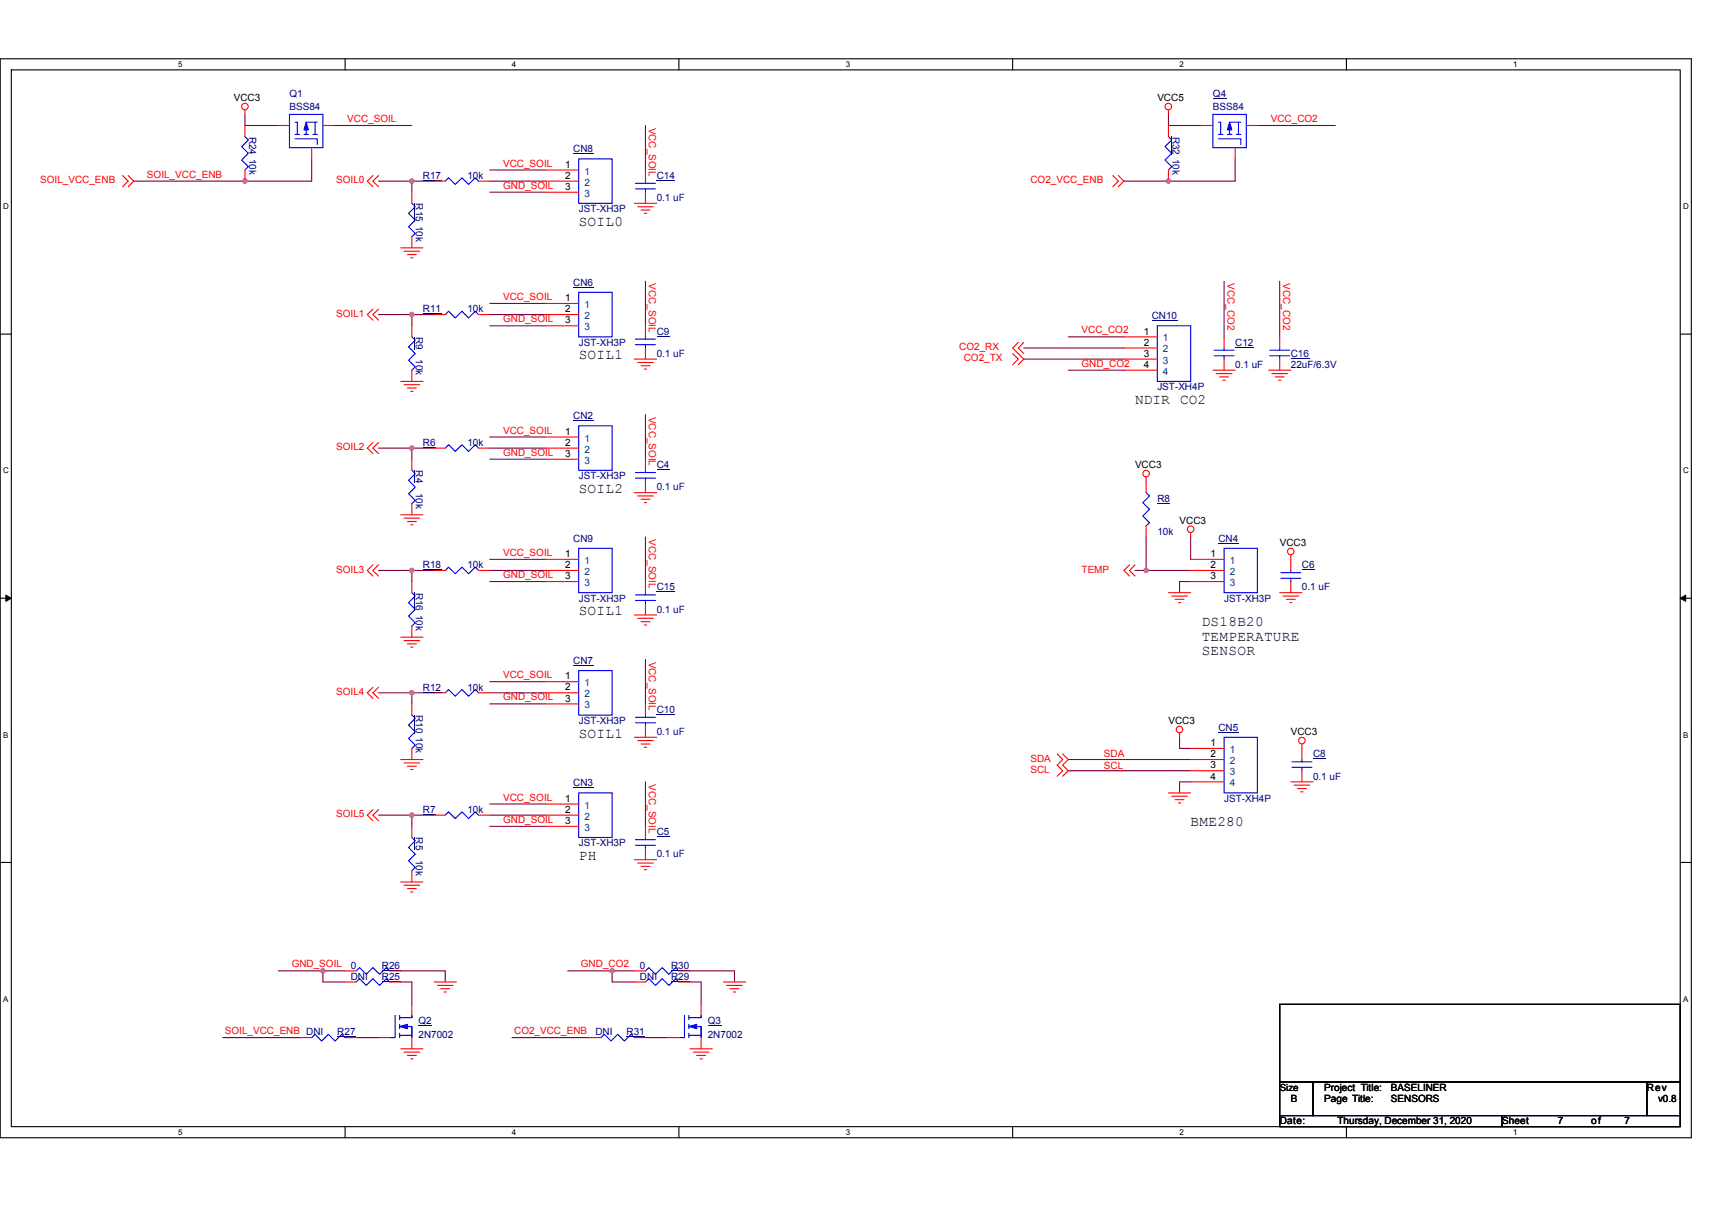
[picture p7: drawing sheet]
<svg xmlns="http://www.w3.org/2000/svg" width="297mm" height="210mm" viewBox="0 0 297 210" stroke-linecap="round" stroke-linejoin="round" font-family="sans-serif">
<path d="M0 10.2h293.5v187.2h-293.5zM2 12.1h289.5v183.4h-289.5z" fill="none" stroke="#000" stroke-width=".19"/>
<g fill="#fff">
<path d="M30.9 10.4h.8v1.6h-.8z"/>
<path d="M30.9 195.7h.8v1.6h-.8z"/>
</g>
<path d="M59.9 10.2v1.9M59.9 195.5v1.9" fill="none" stroke="#000" stroke-width=".19"/>
<g fill="#fff">
<path d="M88.8 10.4h.8v1.6h-.8z"/>
<path d="M88.8 195.7h.8v1.6h-.8z"/>
</g>
<path d="M117.8 10.2v1.9M117.8 195.5v1.9" fill="none" stroke="#000" stroke-width=".19"/>
<g fill="#fff">
<path d="M146.7 10.4h.8v1.6h-.8z"/>
<path d="M146.7 195.7h.8v1.6h-.8z"/>
</g>
<path d="M175.7 10.2v1.9M175.7 195.5v1.9" fill="none" stroke="#000" stroke-width=".19"/>
<g fill="#fff">
<path d="M204.7 10.4h.7v1.6h-.7z"/>
<path d="M204.7 195.7h.7v1.6h-.7z"/>
</g>
<path d="M233.6 10.2v1.9M233.6 195.5v1.9" fill="none" stroke="#000" stroke-width=".19"/>
<g fill="#fff">
<path d="M262.6 10.4h.7v1.6h-.7z"/>
<path d="M262.6 195.7h.7v1.6h-.7z"/>
<path d="M.5 35.1h1v1.5h-1z"/>
<path d="M292 35.1h1v1.5h-1z"/>
<path d="M.5 80.9h1v1.5h-1z"/>
<path d="M292 80.9h1v1.5h-1z"/>
</g>
<path d="M0 58h2M291.5 58h2" fill="none" stroke="#000" stroke-width=".19"/>
<g fill="#fff">
<path d="M.5 126.7h.9v1.6h-.9z"/>
<path d="M292 126.7h.9v1.6h-.9z"/>
</g>
<path d="M0 103.8h2M291.5 103.8h2" fill="none" stroke="#000" stroke-width=".19"/>
<path d="M1 103.3l1 .5-1 .6zM291.5 103.8l1-.5v1.1z" fill="#000" stroke="#000" stroke-width=".17"/>
<g fill="#fff">
<path d="M.5 172.6h.9v1.5h-.9z"/>
<path d="M292 172.6h.9v1.5h-.9z"/>
</g>
<path d="M0 149.7h2M291.5 149.7h2M222 174.3h69.5v13.5h-69.5zM222 187.8h5.8v5.8h-5.8zM222 193.6h38.6v1.9h-38.6zM227.8 187.8h57.9v5.8h-57.9zM260.6 193.6h30.9v1.9h-30.9zM285.7 187.8h5.8v5.8h-5.8z" fill="none" stroke="#000" stroke-width=".19"/>
<g fill="none" stroke="#800040" stroke-width=".19">
<path d="M42.5 19.9v1.9h5.8M202.7 19.9v1.9h5.8M54.1 27.6v3.8h-30.9M58 21.8h13.5M65.7 31.4h5.8M71.5 31.4h3.8M71.5 31.4v2M85 31.4h9.6M85 33.4h9.6M85 29.5h9.6M112 21.8v7.7M214.3 27.6v3.8h-19.3"/>
<path d="M218.2 21.8h13.5M65.7 54.6h5.8M71.5 54.6h3.8M71.5 54.6v1.9M85 54.6h9.6M85 56.5h9.6M85 52.7h9.6M112 48.8v7.7M185.4 58.5h9.6M212.4 48.8v9.7M222 48.8v9.7M65.7 77.8h5.8"/>
<path d="M71.5 77.8h3.8M71.5 77.8v1.9M85 77.8h9.6M85 75.8h9.6M85 79.7h9.6M112 72v7.7M177.6 62.3h17.4M177.6 60.4h17.4M185.4 64.2h9.6M65.7 99h5.8M71.5 99h3.8M71.5 99v1.9"/>
<path d="M85 99h9.6M85 97.1h9.6M112 93.2v7.7M196.9 99h2M198.9 93.2v5.8M198.9 99h7.7M206.6 93.2v3.9M85 100.9h9.6M85 118.3h9.6M112 114.4v7.8M206.6 100.9h-1.9v1.9M65.7 120.2h5.8"/>
<path d="M71.5 120.2h3.8M71.5 120.2v2M85 120.2h9.6M85 139.5h9.6M85 122.2h9.6M112 135.7v7.7M185.4 131.8h21.2M185.4 133.8h21.2M204.7 128v1.9h1.9M206.6 135.7h-1.9v1.9M65.7 141.5h5.8M71.5 141.5h3.8"/>
<path d="M71.5 141.5v1.9M85 141.5h9.6M85 143.4h9.6M48.3 168.5h7.7M56 168.5v1.9h3.9M56 168.5h3.9M69.5 170.4h2v3.9M69.5 168.5h7.8v1.9M98.5 168.5h7.7M106.2 168.5v1.9h3.9M106.2 168.5h3.9M119.7 170.4h1.9v3.9"/>
<path d="M119.7 168.5h7.7v1.9M38.6 180.1h13.6M61.8 180.1h3.9M88.8 180.1h13.5M112 180.1h3.9"/>
</g>
<g fill="#f0f" stroke="#f0f" stroke-width=".19">
<circle cx="42.5" cy="31.4" r=".38"/>
<circle cx="71.4" cy="31.4" r=".38"/>
<circle cx="71.4" cy="77.8" r=".38"/>
<circle cx="71.4" cy="141.5" r=".38"/>
<circle cx="202.7" cy="31.4" r=".38"/>
<circle cx="198.9" cy="99" r=".38"/>
<circle cx="56" cy="168.5" r=".38"/>
<circle cx="106.2" cy="168.5" r=".38"/>
<circle cx="71.4" cy="99" r=".38"/>
<circle cx="71.4" cy="120.2" r=".38"/>
<circle cx="71.4" cy="54.6" r=".38"/>
</g>
<g fill="none" stroke="#f00" stroke-width=".19">
<path d="M42.5 19.1v.8M202.7 19.1v.8M21.3 30.5l.9 .9-.9 1M22.2 30.5l1 .9-1 1M42.5 21.8v1.9M42.5 29.5v1.9M48.3 21.8h1.9M54.1 25.6v2M56 21.8h2M64.7 30.5l-1 .9 1 1M65.7 30.5l-1 .9 1 1M71.5 33.4v1.9"/>
<path d="M75.3 31.4h2M83 31.4h2M94.6 29.5h5.8M94.6 31.4h5.8M94.6 33.4h5.8M110.1 35.3h3.8M110.7 35.9h2.6M111.2 36.4h1.6M111.8 37h.4M112 29.5v1.9M112 33.4v1.9M193.1 30.5l.9 .9-.9 1"/>
<path d="M194 30.5l1 .9-1 1M202.7 21.8v1.9M202.7 29.5v1.9M208.5 21.8h2M214.3 25.6v2M216.2 21.8h2M64.7 53.6l-1 1 1 1M65.7 53.6l-1 1 1 1M69.5 43h3.9M70.1 43.6h2.7M70.7 44.2h1.5M71.3 44.7h.3"/>
<path d="M71.5 56.5v2M71.5 41.1v1.9M75.3 54.6h2M83 54.6h2M94.6 52.7h5.8M94.6 54.6h5.8M94.6 56.5h5.8M112 56.5v2M176.7 59.4l-1 1 1.9 1.9-.9 1M177.6 59.4l-.9 1 .9 1M195 58.5h5.8M212.4 58.5v1.9"/>
<path d="M222 58.5v1.9M64.7 76.8l-1 1 1 .9M65.7 76.8l-1 1 1 .9M69.5 66.2h3.9M70.1 66.8h2.7M70.7 67.3h1.5M71.3 67.9h.3M71.5 64.2v2M71.5 79.7v1.9M75.3 77.8h2M83 77.8h2M94.6 75.8h5.8"/>
<path d="M94.6 77.8h5.8M94.6 79.7h5.8M110.1 62.3h3.8M110.7 62.9h2.6M111.2 63.5h1.6M111.8 64.1h.4M112 79.7v1.9M112 60.4v1.9M175.7 61.4l1 .9-1 1M195 60.4h5.8M195 62.3h5.8M195 64.2h5.8"/>
<path d="M210.5 64.2h3.8M211 64.8h2.7M211.6 65.4h1.5M212.2 66h.4M212.4 62.3v1.9M220.1 64.2h3.9M220.7 64.8h2.7M221.3 65.4h1.5M221.8 66h.4M222 62.3v1.9M64.7 98l-1 1 1 1M65.7 98l-1 1 1 1"/>
<path d="M69.5 89.3h3.9M70.1 89.9h2.7M70.7 90.5h1.5M71.3 91.1h.3M71.5 87.4v1.9M75.3 99h2M83 99h2M94.6 97.1h5.8M94.6 99h5.8M110.1 85.5h3.8M110.7 86.1h2.6M111.2 86.6h1.6"/>
<path d="M111.8 87.2h.4M112 83.5v2M196 98l-1 1 1 1M196.9 98l-.9 1 .9 1M198.9 91.3v1.9M198.9 82.8v2.7M206.6 92.4v.8M206.6 97.1h5.8M206.6 99h5.8M224 96.3v2.7M64.7 119.3l-1 .9 1 1M65.7 119.3l-1 .9 1 1"/>
<path d="M69.5 110.6h3.9M70.1 111.2h2.7M70.7 111.7h1.5M71.3 112.3h.3M71.5 100.9v1.9M71.5 108.6v2M94.6 100.9h5.8M94.6 118.3h5.8M110.1 106.7h3.8M110.7 107.3h2.6M111.2 107.9h1.6M111.8 108.5h.4"/>
<path d="M112 100.9v1.9M112 104.8v1.9M202.7 102.8h3.9M203.3 103.4h2.7M203.9 104h1.5M204.5 104.6h.3M206.6 100.9h5.8M222 102.8h3.9M222.6 103.4h2.7M223.2 104h1.5M223.8 104.6h.4M224 100.9v1.9"/>
<path d="M69.5 131.8h3.9M70.1 132.4h2.7M70.7 133h1.5M71.3 133.5h.3M71.5 122.2v1.9M71.5 129.9v1.9M75.3 120.2h2M83 120.2h2M94.6 120.2h5.8M94.6 122.2h5.8M94.6 139.5h5.8M110.1 128h3.8"/>
<path d="M110.7 128.5h2.6M111.2 129.1h1.6M111.8 129.7h.4M112 122.2v1.9M112 126v2M183.4 130.9l1 .9-1 1 1 1-1 .9M184.4 130.9l1 .9-1 1 1 1-1 .9M202.7 137.6h3.9M203.3 138.2h2.7M203.9 138.8h1.5M204.5 139.3h.3M204.7 127.2v.8"/>
<path d="M206.6 129.9h5.8M206.6 131.8h5.8M206.6 133.8h5.8M206.6 135.7h5.8M224 135.7h3.8M224.5 136.2h2.7M225.1 136.8h1.6M225.7 137.4h.4M225.9 129.1v2.7M225.9 133.8v1.9M64.7 140.5l-1 1 1 .9M65.7 140.5l-1 1 1 .9"/>
<path d="M69.5 153.1h3.9M70.1 153.6h2.7M70.7 154.2h1.5M71.3 154.8h.3M71.5 143.4v1.9M71.5 151.1v2M75.3 141.5h2M83 141.5h2M94.6 141.5h5.8M94.6 143.4h5.8M110.1 149.2h3.8M110.7 149.8h2.6"/>
<path d="M111.2 150.3h1.6M111.8 150.9h.4M112 143.4v1.9M112 147.3v1.9M59.9 168.5h1.9M59.9 170.4h1.9M67.6 168.5h1.9M67.6 170.4h1.9M71.5 174.3v1.9M75.3 170.4h3.9M75.9 171h2.7M76.5 171.6h1.5"/>
<path d="M77.1 172.1h.3M110.1 170.4h1.9M110.1 168.5h1.9M117.8 170.4h1.9M117.8 168.5h1.9M121.6 174.3v1.9M125.5 170.4h3.9M126.1 171h2.7M126.7 171.6h1.5M127.3 172.1h.3M52.2 180.1h1.9M59.9 180.1h1.9"/>
<path d="M65.7 180.1h1.9M69.5 182h3.9M70.1 182.6h2.7M70.7 183.2h1.5M71.3 183.7h.3M71.5 180.1v1.9M102.3 180.1h2M110.1 180.1h1.9M115.9 180.1h1.9M119.7 182h3.9M120.3 182.6h2.7M120.9 183.2h1.5"/>
<path d="M121.5 183.7h.4M121.6 180.1v1.9"/>
<circle cx="42.5" cy="18.5" r=".57"/>
<circle cx="202.7" cy="18.5" r=".57"/>
<circle cx="198.9" cy="82.2" r=".57"/>
<circle cx="206.6" cy="91.8" r=".57"/>
<circle cx="223.9" cy="95.7" r=".57"/>
<circle cx="204.6" cy="126.6" r=".57"/>
<circle cx="225.9" cy="128.5" r=".57"/>
</g>
<g fill="none" stroke="#00f" stroke-width=".19">
<path d="M50.2 19.9h5.8v5.7h-5.8zM210.5 19.9h5.7v5.7h-5.7zM42.5 23.7l.6 .6-1.2 1.1 1.2 1.2-1.2 1.2 1.2 1.1-.6 .6M51.2 24.1h3.9v1M51.2 21.2h.4v2.1M51.2 23.3h.8M52.7 23.3h.8M53.1 21.2h2M53.1 22.2v1.1M54.3 23.3h.8M54.7 21.2v2.1M71.5 35.3l.5 .6-1.1 1.1 1.1 1.2-1.1 1.1 1.1 1.2-.5 .6"/>
<path d="M77.3 31.4l.5-.5 1.2 1.1 1.2-1.1 1.1 1.1 1.2-1.1 .5 .5M100.4 27.6h5.8v7.7h-5.8zM110.3 32.8h3.4M110.3 31.8h3.4M112 31.4v.4M112 32.8v.6M202.7 23.7l.6 .6-1.2 1.1 1.2 1.2-1.2 1.2 1.2 1.1-.6 .6M211.4 21.2h.4v2.1M211.4 24.1h3.9v1M211.4 23.3h.8M213 23.3h.7M213.3 22.2v1.1"/>
<path d="M213.3 21.2h2M214.5 23.3h.8M214.9 21.2v2.1M71.5 58.5l.5 .5-1.1 1.2 1.1 1.2-1.1 1.1 1.1 1.2-.5 .5M77.3 54.6l.5-.6 1.2 1.2 1.2-1.2 1.1 1.2 1.2-1.2 .5 .6M100.4 50.7h5.8v7.8h-5.8zM110.3 59.8h3.4M110.3 58.8h3.4M112 58.5v.3M112 59.8v.6M200.8 56.5h5.8v9.7h-5.8zM77.3 77.8l.5-.6 1.2 1.1 1.2-1.1 1.1 1.1 1.2-1.1 .5 .6"/>
<path d="M100.4 73.9h5.8v7.7h-5.8zM210.6 61.7h3.5M210.6 60.8h3.5M212.4 60.4v.4M212.4 61.7v.6M220.3 61.7h3.5M220.3 60.8h3.5M222 60.4v.4M222 61.7v.6M71.5 81.6l.5 .6-1.1 1.2 1.1 1.1-1.1 1.2 1.1 1.1-.5 .6M77.3 99l.5-.6 1.2 1.2 1.2-1.2 1.1 1.2 1.2-1.2 .5 .6M100.4 95.1h5.8v7.7h-5.8z"/>
<path d="M110.3 83h3.4M110.3 82h3.4M112 81.6v.4M112 83v.5M198.9 85.5l.5 .6-1.1 1.1 1.1 1.2-1.1 1.1 1.1 1.2-.5 .6M212.4 95.1h5.8v7.7h-5.8zM222.2 99.4h3.5M224 99v.4M71.5 102.8l.5 .6-1.1 1.2 1.1 1.1-1.1 1.2 1.1 1.2-.5 .5M100.4 116.4h5.8v7.7h-5.8zM110.3 104.2h3.4M110.3 103.3h3.4"/>
<path d="M112 102.8v.5M112 104.2v.6M222.2 100.4h3.5M224 100.4v.5M71.5 124.1l.5 .6-1.1 1.1 1.1 1.2-1.1 1.1 1.1 1.2-.5 .6M77.3 120.2l.5-.5 1.2 1.1 1.2-1.1 1.1 1.1 1.2-1.1 .5 .5M100.4 137.6h5.8v7.7h-5.8zM110.3 125.4h3.4M110.3 124.5h3.4M112 124.1v.4M112 125.4v.6M212.4 128h5.8v9.6h-5.8z"/>
<path d="M224.2 133.2h3.4M224.2 132.2h3.4M225.9 131.8v.4M225.9 133.2v.6M71.5 145.3l.5 .6-1.1 1.2 1.1 1.1-1.1 1.2 1.1 1.1-.5 .6M77.3 141.5l.5-.6 1.2 1.1 1.2-1.1 1.1 1.1 1.2-1.1 .5 .6M110.3 146.7h3.4M110.3 145.7h3.4M112 145.3v.4M112 146.7v.6M61.8 168.5l.6-.6 1.1 1.2 1.2-1.2 1.2 1.2 1.1-1.2 .6 .6M61.8 170.4l.6-.6 1.1 1.2 1.2-1.2 1.2 1.2 1.1-1.2 .6 .6"/>
<path d="M68.6 176.2v3.9h-1M69.3 176.6h2.2v-.4v.4h-2M69.3 179.3v.8M69.3 179.7h2.2M69.3 177.8v.7M69.3 176.2v.8M69.5 179.7h1.8M70.3 178.1h1.2v2v-2h-.8M112 170.4l.6-.6 1.1 1.2 1.2-1.2 1.2 1.2 1.1-1.2 .6 .6M112 168.5l.6-.6 1.1 1.2 1.2-1.2 1.2 1.2 1.1-1.2 .6 .6M118.8 176.2v3.9h-1M119.5 176.6h2.1v-.4v.4h-1.9"/>
<path d="M119.5 179.3v.8M119.5 179.7h2.1M119.5 177.8v.7M119.5 176.2v.8M119.7 179.7h1.8M120.5 178.1h1.1v2v-2h-.7M54.1 180.1l.6-.6 1.1 1.2 1.2-1.2 1.1 1.2 1.2-1.2 .6 .6M104.3 180.1l.6-.6 1.1 1.2 1.2-1.2 1.1 1.2 1.2-1.2 .6 .6"/>
</g>
<g fill="none" stroke="#000080" stroke-width=".17">
<path d="M210.5 17h2.3M71.9 35.3v3.1M73.4 31.3h3.2M99.5 26.7h3.4M113.9 31.3h3.2M203.2 23.7v3.2M71.9 58.5v2.2M73.4 54.5h3.2M99.5 49.8h3.4M113.9 58.3h2.3M199.8 55.6h4.5M73.4 77.6h2.2"/>
<path d="M99.5 73h3.4M214.3 60.3h3.2M224 62.2h3.2M71.9 81.6v2.2M73.4 98.9h3.2M113.9 81.5h2.3M200.8 87.3h2.2M211.4 94.2h3.5M225.9 98.9h2.2M71.9 102.8v3.2M99.5 115.5h3.4M113.9 102.7h3.2"/>
<path d="M71.9 124.1v3.2M73.4 120.1h3.2M99.5 136.7h3.4M113.9 124h3.2M211.4 127h3.5M227.8 131.7h2.2M71.9 145.3v2.2M73.4 141.3h2.2M113.9 145.2h2.3M58.5 179.9h3.2M66.2 168.4h3.2M66.2 170.3h3.2"/>
<path d="M72.6 178h2.3M108.7 179.9h3.2M116.4 168.4h3.2M116.4 170.3h3.2M122.8 178h2.3"/>
</g>
<g fill="#00f" stroke="#00f" stroke-width=".19">
<path d="M69.3 178.1l1.4-.3v.7z" fill-rule="evenodd"/>
<path d="M53.1 21.2l.4 1.3h-.8z" fill-rule="evenodd"/>
<path d="M213.3 21.2l.4 1.3h-.7z" fill-rule="evenodd"/>
<path d="M119.5 178.1l1.4-.3v.7z" fill-rule="evenodd"/>
</g>
<g font-size="2.5">
<text x="100.4" y="39.2">SOIL0</text>
<text x="100.4" y="62.4">SOIL1</text>
<text x="196.9" y="70.1">NDIR</text>
<text x="204.8" y="70.1">CO2</text>
<text x="100.4" y="85.5">SOIL2</text>
<text x="100.4" y="106.8">SOIL1</text>
<text x="208.5" y="108.7">DS18B20</text>
<text x="208.5" y="111.2">TEMPERATURE</text>
<text x="208.5" y="113.7">SENSOR</text>
<text x="100.4" y="128">SOIL1</text>
<text x="206.6" y="143.4">BME280</text>
<text x="100.4" y="149.2">PH</text>
</g>
<g font-size="1.7">
<text x="40.6" y="17.5">VCC3</text>
<text x="200.8" y="17.5">VCC5</text>
<text x="98.1" y="29.1">1</text>
<text x="98.1" y="31">2</text>
<text x="98.1" y="33">3</text>
<text x="98.1" y="52.3">1</text>
<text x="98.1" y="54.2">2</text>
<text x="98.1" y="56.1">3</text>
<text x="198.5" y="58.1">1</text>
<text x="198.5" y="60">2</text>
<text x="198.5" y="61.9">3</text>
<text x="198.5" y="63.8">4</text>
<text x="98.1" y="75.4">1</text>
<text x="98.1" y="77.4">2</text>
<text x="98.1" y="79.3">3</text>
<text x="196.9" y="81.2">VCC3</text>
<text x="204.7" y="90.9">VCC3</text>
<text x="222" y="94.7">VCC3</text>
<text x="98.1" y="96.7">1</text>
<text x="98.1" y="98.6">2</text>
<text x="98.1" y="100.5">3</text>
<text x="210.1" y="96.7">1</text>
<text x="210.1" y="98.6">2</text>
<text x="210.1" y="100.5">3</text>
<text x="98.1" y="117.9">1</text>
<text x="98.1" y="119.8">2</text>
<text x="98.1" y="121.8">3</text>
<text x="202.7" y="125.6">VCC3</text>
<text x="210.1" y="129.5">1</text>
<text x="210.1" y="131.4">2</text>
<text x="224" y="127.6">VCC3</text>
<text x="210.1" y="133.4">3</text>
<text x="210.1" y="135.3">4</text>
<text x="98.1" y="139.1">1</text>
<text x="98.1" y="141.1">2</text>
<text x="98.1" y="143">3</text>
<text x="222" y="189.3">Size</text>
<text x="224" y="191.3">B</text>
<text x="229.8" y="189.3">Project Title:</text>
<text x="229.8" y="191.3">Page Title:</text>
<text x="241.3" y="189.3">BASELINER</text>
<text x="241.3" y="191.3">SENSORS</text>
<text x="285.7" y="189.3">Rev</text>
<text x="287.7" y="191.3">v0.8</text>
<text x="222" y="195.1">Date:</text>
<text x="232.1" y="195.1">Thursday, December 31, 2020</text>
<text x="260.6" y="195.1">Sheet</text>
<text x="270.3" y="195.1">7</text>
<text x="276.1" y="195.1">of</text>
<text x="281.9" y="195.1">7</text>
</g>
<g font-size="1.7" fill="#000080">
<text x="50.2" y="16.8">Q1</text>
<text x="210.5" y="16.8">Q4</text>
<text x="43.2" y="23.7" transform="rotate(90 43.2 23.7)">R24 10k</text>
<text x="50.2" y="19.1">BSS84</text>
<text x="203.4" y="23.7" transform="rotate(90 203.4 23.7)">R32</text>
<text x="210.5" y="19.1">BSS84</text>
<text x="99.5" y="26.4">CN8</text>
<text x="203.4" y="27.6" transform="rotate(90 203.4 27.6)">10k</text>
<text x="72.2" y="35.3" transform="rotate(90 72.2 35.3)">R15</text>
<text x="73.4" y="31.1">R17</text>
<text x="81.1" y="31.1">10k</text>
<text x="113.9" y="31.1">C14</text>
<text x="113.9" y="34.9">0.1 uF</text>
<text x="72.2" y="39.2" transform="rotate(90 72.2 39.2)">10k</text>
<text x="100.4" y="36.8">JST-XH3P</text>
<text x="99.5" y="49.6">CN6</text>
<text x="72.2" y="58.5" transform="rotate(90 72.2 58.5)">R9</text>
<text x="73.4" y="54.2">R11</text>
<text x="81.1" y="54.2">10k</text>
<text x="113.9" y="58.1">C9</text>
<text x="199.8" y="55.4">CN10</text>
<text x="72.2" y="62.3" transform="rotate(90 72.2 62.3)">10k</text>
<text x="100.4" y="60">JST-XH3P</text>
<text x="113.9" y="61.9">0.1 uF</text>
<text x="214.3" y="60">C12</text>
<text x="214.3" y="63.9">0.1 uF</text>
<text x="224" y="61.9">C16</text>
<text x="224" y="63.9">22uF/6.3V</text>
<text x="200.8" y="67.7">JST-XH4P</text>
<text x="73.4" y="77.4">R6</text>
<text x="81.1" y="77.4">10k</text>
<text x="99.5" y="72.7">CN2</text>
<text x="72.2" y="81.6" transform="rotate(90 72.2 81.6)">R4</text>
<text x="100.4" y="83.2">JST-XH3P</text>
<text x="113.9" y="81.2">C4</text>
<text x="72.2" y="85.5" transform="rotate(90 72.2 85.5)">10k</text>
<text x="113.9" y="85.1">0.1 uF</text>
<text x="200.8" y="87">R8</text>
<text x="99.5" y="94">CN9</text>
<text x="200.8" y="92.8">10k</text>
<text x="211.4" y="94">CN4</text>
<text x="73.4" y="98.6">R18</text>
<text x="81.1" y="98.6">10k</text>
<text x="225.9" y="98.6">C6</text>
<text x="72.2" y="102.8" transform="rotate(90 72.2 102.8)">R16</text>
<text x="72.2" y="106.7" transform="rotate(90 72.2 106.7)">10k</text>
<text x="100.4" y="104.4">JST-XH3P</text>
<text x="113.9" y="102.5">C15</text>
<text x="113.9" y="106.3">0.1 uF</text>
<text x="212.4" y="104.4">JST-XH3P</text>
<text x="225.9" y="102.5">0.1 uF</text>
<text x="73.4" y="119.8">R12</text>
<text x="81.1" y="119.8">10k</text>
<text x="99.5" y="115.2">CN7</text>
<text x="72.2" y="124.1" transform="rotate(90 72.2 124.1)">R10</text>
<text x="100.4" y="125.6">JST-XH3P</text>
<text x="113.9" y="123.7">C10</text>
<text x="72.2" y="128" transform="rotate(90 72.2 128)">10k</text>
<text x="113.9" y="127.6">0.1 uF</text>
<text x="211.4" y="126.8">CN5</text>
<text x="227.8" y="131.4">C8</text>
<text x="99.5" y="136.4">CN3</text>
<text x="227.8" y="135.3">0.1 uF</text>
<text x="73.4" y="141.1">R7</text>
<text x="81.1" y="141.1">10k</text>
<text x="212.4" y="139.1">JST-XH4P</text>
<text x="72.2" y="145.3" transform="rotate(90 72.2 145.3)">R5</text>
<text x="72.2" y="149.2" transform="rotate(90 72.2 149.2)">10k</text>
<text x="100.4" y="146.9">JST-XH3P</text>
<text x="113.9" y="144.9">C5</text>
<text x="113.9" y="148.8">0.1 uF</text>
<text x="60.9" y="168.1">0</text>
<text x="60.9" y="170">DNI</text>
<text x="66.2" y="168.1">R26</text>
<text x="66.2" y="170">R25</text>
<text x="111" y="170">DNI</text>
<text x="111" y="168.1">0</text>
<text x="116.4" y="170">R29</text>
<text x="116.4" y="168.1">R30</text>
<text x="58.5" y="179.7">R27</text>
<text x="72.6" y="177.8">Q2</text>
<text x="103.3" y="179.7">DNI</text>
<text x="108.7" y="179.7">R31</text>
<text x="122.8" y="177.8">Q3</text>
<text x="72.6" y="180.1">2N7002</text>
<text x="122.8" y="180.1">2N7002</text>
</g>
<g font-size="1.7" fill="#f00">
<text x="60.3" y="21.2">VCC_SOIL</text>
<text x="112.6" y="22.2" transform="rotate(90 112.6 22.2)">VCC_SOIL</text>
<text x="220.5" y="21.2">VCC_CO2</text>
<text x="87.3" y="28.9">VCC_SOIL</text>
<text x="7" y="31.8">SOIL_VCC_ENB</text>
<text x="25.5" y="30.8">SOIL_VCC_ENB</text>
<text x="58.3" y="31.8">SOIL0</text>
<text x="87.3" y="32.8">GND_SOIL</text>
<text x="178.8" y="31.8">CO2_VCC_ENB</text>
<text x="87.3" y="52.1">VCC_SOIL</text>
<text x="112.6" y="49.2" transform="rotate(90 112.6 49.2)">VCC_SOIL</text>
<text x="213" y="49.2" transform="rotate(90 213 49.2)">VCC_CO2</text>
<text x="222.6" y="49.2" transform="rotate(90 222.6 49.2)">VCC_CO2</text>
<text x="58.3" y="55">SOIL1</text>
<text x="87.3" y="55.9">GND_SOIL</text>
<text x="187.7" y="57.9">VCC_CO2</text>
<text x="166.4" y="60.8">CO2_RX</text>
<text x="167.2" y="62.7">CO2_TX</text>
<text x="187.7" y="63.6">GND_CO2</text>
<text x="87.3" y="75.2">VCC_SOIL</text>
<text x="112.6" y="72.3" transform="rotate(90 112.6 72.3)">VCC_SOIL</text>
<text x="58.3" y="78.1">SOIL2</text>
<text x="87.3" y="79.1">GND_SOIL</text>
<text x="112.6" y="93.6" transform="rotate(90 112.6 93.6)">VCC_SOIL</text>
<text x="58.3" y="99.4">SOIL3</text>
<text x="87.3" y="100.3">GND_SOIL</text>
<text x="87.3" y="96.5">VCC_SOIL</text>
<text x="187.7" y="99.4">TEMP</text>
<text x="87.3" y="117.7">VCC_SOIL</text>
<text x="112.6" y="114.8" transform="rotate(90 112.6 114.8)">VCC_SOIL</text>
<text x="58.3" y="120.6">SOIL4</text>
<text x="87.3" y="121.6">GND_SOIL</text>
<text x="191.5" y="131.4">SDA</text>
<text x="112.6" y="136.1" transform="rotate(90 112.6 136.1)">VCC_SOIL</text>
<text x="178.8" y="132.2">SDA</text>
<text x="178.8" y="134.1">SCL</text>
<text x="191.5" y="133.4">SCL</text>
<text x="58.3" y="141.9">SOIL5</text>
<text x="87.3" y="138.9">VCC_SOIL</text>
<text x="87.3" y="142.8">GND_SOIL</text>
<text x="50.6" y="167.9">GND_SOIL</text>
<text x="100.8" y="167.9">GND_CO2</text>
<text x="39" y="179.5">SOIL_VCC_ENB DNI</text>
<text x="89.2" y="179.5">CO2_VCC_ENB</text>
</g>
<g font-size="1.7" fill="#004080">
<text x="101.4" y="30.3">1</text>
<text x="101.4" y="32.2">2</text>
<text x="101.4" y="34.1">3</text>
<text x="101.4" y="53.4">1</text>
<text x="101.4" y="55.4">2</text>
<text x="101.4" y="57.3">3</text>
<text x="201.8" y="59.2">1</text>
<text x="201.8" y="61.2">2</text>
<text x="201.8" y="63.1">3</text>
<text x="201.8" y="65">4</text>
<text x="101.4" y="76.6">1</text>
<text x="101.4" y="78.5">2</text>
<text x="101.4" y="80.5">3</text>
<text x="101.4" y="97.9">1</text>
<text x="101.4" y="99.8">2</text>
<text x="101.4" y="101.7">3</text>
<text x="213.4" y="97.9">1</text>
<text x="213.4" y="99.8">2</text>
<text x="213.4" y="101.7">3</text>
<text x="101.4" y="119.1">1</text>
<text x="101.4" y="121">2</text>
<text x="101.4" y="122.9">3</text>
<text x="213.4" y="130.7">1</text>
<text x="213.4" y="132.6">2</text>
<text x="213.4" y="134.5">3</text>
<text x="213.4" y="136.5">4</text>
<text x="101.4" y="140.3">1</text>
<text x="101.4" y="142.2">2</text>
<text x="101.4" y="144.2">3</text>
</g>
<g font-size="1.4">
<text x="30.9" y="11.7">5</text>
<text x="88.8" y="11.7">4</text>
<text x="146.7" y="11.7">3</text>
<text x="204.7" y="11.7">2</text>
<text x="262.6" y="11.7">1</text>
<text x=".5" y="36.3">D</text>
<text x="292" y="36.3">D</text>
<text x=".5" y="82.1">C</text>
<text x="292" y="82.1">C</text>
<text x=".5" y="128">B</text>
<text x="292" y="128">B</text>
<text x=".5" y="173.8">A</text>
<text x="292" y="173.8">A</text>
<text x="30.9" y="197">5</text>
<text x="88.8" y="197">4</text>
<text x="146.7" y="197">3</text>
<text x="204.7" y="197">2</text>
<text x="262.6" y="197">1</text>
</g>
</svg>
